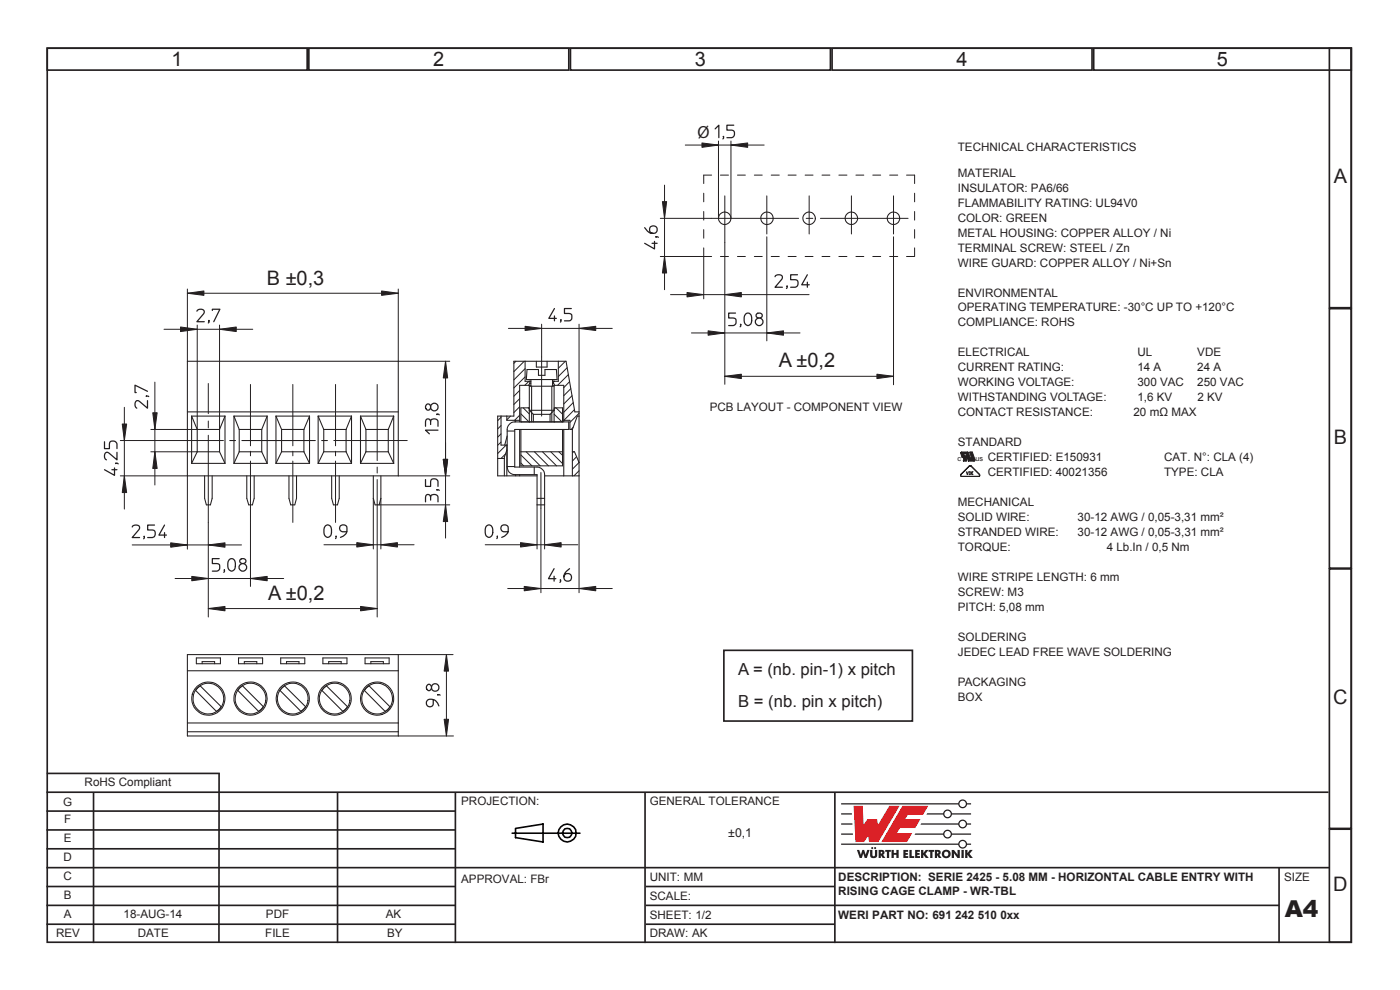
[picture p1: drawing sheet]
<svg xmlns="http://www.w3.org/2000/svg" width="297mm" height="210mm" viewBox="0 0 297 210" stroke-linecap="round" stroke-linejoin="round" font-family="sans-serif">
<g fill="none" stroke="#231f20" stroke-width=".35">
<path d="M10 10.2h276.7v189.7h-276.7zM10 10.2h55.2v4.7h-55.2zM65.5 10.2h55.2v4.7h-55.2zM121 10.2h55.2v4.7h-55.2zM176.5 10.2h55.2v4.7h-55.2zM232 10.2h54.7v4.7h-54.7zM282 10.2h4.7v55.1h-4.7zM282 65.5h4.7v55h-4.7zM282 120.7h4.7v55h-4.7zM9.8 168h272M9.8 172h86.7M9.8 176h86.7"/>
<path d="M9.9 164.1h36.7M19.8 168v32M46.5 164l-.1 36M71.6 168v32M96.6 168v32M136.8 168v32M177.1 168v32M282 175.9h4.7v24h-4.7zM9.8 192h86.7M9.8 196h86.7M9.8 180h86.7M9.8 184h272.2"/>
<path d="M9.8 188h86.7M137 192h134.3M137 196h40.1M137 188h40.1M271.3 184v16"/>
</g>
<g fill="none" stroke="#000" stroke-width=".34">
<path d="M108.6 176.7h14.4M109.4 175.7l5.8-.9v3.8l-5.8-.9z"/>
<circle cx="120.3" cy="176.7" r="1.88"/>
<circle cx="120.3" cy="176.7" r="1.02"/>
</g>
<g fill="#ee1d23">
<path d="M181.1 170.9h1.9l.2 4 .9-1.2h2l.2 1.3 2.4-4.1h2.1l-4.5 7.7h-1.9l-.2-1.3-.9 1.3h-1.8z"/>
<path d="M191.4 170.9h5.5l-1.1 1.9h-3.2l-.6 .9h3.3l-1.1 1.9h-3.3l-.6 1.1h3.2l-1.1 1.9h-5.4z"/>
</g>
<g fill="#231f20">
<path d="M181.8 180.3h.5l.3 1 .3-1h.4l.3 1 .4-1h.5l-.6 1.7h-.5l-.3-1-.3 1h-.4z"/>
<path d="M184.6 180.3h.5v1.2l.2 .1 .3-.1v-1.2h.5v1.1a.76 .76 0 0 1-.8 .6 .76 .76 0 0 1-.7-.6z"/>
<path d="M187.8 180.3h1.2v.4h-.4v1.3h-.5l.1-1.3h-.4z"/>
<path d="M189.1 180.3h.5v.6h.6v-.6h.5l-.1 1.7h-.4v-.7h-.6v.7h-.5z"/>
<path d="M191.6 180.3h1.1v.4h-.6v.2h.5v.4h-.5v.3h.6v.4h-1.1z"/>
<path d="M192.9 180.3h.5v1.3h.5v.4h-1z"/>
<path d="M194.1 180.3h1v.4h-.5v.2h.5v.4h-.5v.3h.6v.4h-1.1z"/>
<path d="M195.4 180.3h.5v.7l.5-.7h.6l-.7 .8 .7 .9h-.6l-.5-.7v.7h-.5z"/>
<path d="M197 180.3h1.2v.4h-.4v1.3h-.5v-1.3h-.3z"/>
<path d="M201.9 180.3h.5l.8 1-.1-1h.5v1.7h-.5l-.7-1.1v1.1h-.5z"/>
<path d="M204 180.3h.5v1.7h-.5z"/>
<path d="M204.7 180.3h.5v.7l.5-.7h.6l-.6 .8 .7 .9h-.6l-.6-.7v.7h-.5z"/>
<circle cx="185" cy="179.9" r=".22"/>
<circle cx="185.7" cy="179.9" r=".22"/>
</g>
<g fill="#231f20">
<path d="M186.9 180.7v.3h.2v-.2zM186.4 180.3h.5a.55 .55 0 0 1 .7 .3 .55 .55 0 0 1-.3 .7l.5 .7h-.5l-.4-.6v.6h-.5z" fill-rule="evenodd"/>
<path d="M198.8 180.7v.3h.2l.1-.2zM198.3 180.3h.6a.55 .55 0 0 1 .6 .3 .55 .55 0 0 1-.2 .7l.4 .7h-.5l-.4-.6v.6h-.5z" fill-rule="evenodd"/>
<path d="M200.3 181.2a.5 .5 0 0 0 1 0 .5 .5 0 0 0-1 0zM199.8 181.1a.95 .95 0 0 1 1.9 0 .95 .95 0 0 1-1.9 0z" fill-rule="evenodd"/>
</g>
<path d="M178.4 176.9h2.6M178.4 174.8h2.4M178.4 172.6h2.3" fill="none" stroke="#231f20" stroke-width=".27"/>
<g fill="#231f20">
<path d="M178.4 170.4h24.9a.94 .94 0 0 1 .9-.8 .94 .94 0 0 1 1 .8h.8v.2h-.8a.94 .94 0 0 1-1 .9 .94 .94 0 0 1-.9-.9h-24.9zM203.5 170.5a.7 .7 0 0 1 1.4 0 .7 .7 0 0 1-1.4 0z" fill-rule="evenodd"/>
<path d="M196.7 172.5h3.4a.94 .94 0 0 1 .9-.8 .94 .94 0 0 1 1 .8h4v.3h-4a.94 .94 0 0 1-1 .8 .94 .94 0 0 1-.9-.8h-3.6zM200.3 172.6a.7 .7 0 0 1 1.4 0 .7 .7 0 0 1-1.4 0z" fill-rule="evenodd"/>
<path d="M195.4 174.7h7.9a.94 .94 0 0 1 .9-.9 .94 .94 0 0 1 1 .9h.8v.2h-.8a.94 .94 0 0 1-1 .8 .94 .94 0 0 1-.9-.8h-8zM203.5 174.8a.7 .7 0 0 1 1.4 0 .7 .7 0 0 1-1.4 0z" fill-rule="evenodd"/>
<path d="M194.2 176.8h5.9a.94 .94 0 0 1 .9-.8 .94 .94 0 0 1 1 .8h4v.3h-4a.94 .94 0 0 1-1 .8 .94 .94 0 0 1-.9-.8h-6.1zM200.3 176.9a.7 .7 0 0 1 1.4 0 .7 .7 0 0 1-1.4 0z" fill-rule="evenodd"/>
<path d="M178.4 178.9h24.9a.94 .94 0 0 1 .9-.8 .94 .94 0 0 1 1 .8h.8v.3h-.8a.94 .94 0 0 1-1 .8 .94 .94 0 0 1-.9-.8h-24.9zM203.5 179.1a.7 .7 0 0 1 1.4 0 .7 .7 0 0 1-1.4 0z" fill-rule="evenodd"/>
</g>
<path d="M153.6 137.9h40v15h-40z" fill="none" stroke="#231f20" stroke-width=".35"/>
<path d="M203.8 96.1l.3 .9M204.4 96.3l.1 .4M205.1 96.3l.1 .3M205.4 96l.4 1.1M205.7 96l.4 1.1M206.3 95.9l.5 1.6" fill="none" stroke="#231f20" stroke-width=".21"/>
<path d="M203.9 95.9l-.1 .2 .2 .9 .5 .1-.1 .7h.6l.2-.6 .2 .6 1.4-.1 .1-.2-.6-1.6h-.6l.4 1.2-.3 .1-.4-1.3zM204.5 96.3h.6v.4l-.6-.1z" fill="#231f20"/>
<path d="M203.8 95.9h3.1v1.9h-3.1zM204.1 97l.4 .1-.1 .7h.6l.2-.7 .3 .7h1.1l.2-.3M205 96.3h-.6M205 96.3h.1M205.2 96.6l-.7 .1M205.4 96l-1.4-.1-.2 .2M205.8 97.1h.3M206.3 95.9l-.6 .1M203.8 100.6a.29 .29 0 0 0 0 .3 .29 .29 0 0 0 .2 .2M203.9 100.7l-.1 .2 .2 .1M207.8 100.7v.2l-.2 .1M207.8 100.6l.1 .3-.3 .2" fill="none" stroke="#231f20" stroke-width=".21"/>
<path d="M203.8 100.6v.3l.2 .2h3.7l.2-.4-2.1-2zM203.9 100.7l1.9-1.9 2 2-.2 .2h-3.6l-.2-.1z" fill="#231f20"/>
<path d="M203.7 98.7h4.2v2.4h-4.2zM203.8 100.6l1.9-1.9 .3 .1 1.8 1.8M203.9 100.7l1.9-1.9 2 1.9M204 101h3.6M204 101.1h3.6M205 100.1l.2 .6 .2-.6M205.6 100.1l.3 .1-.1 .5h-.2zM206.1 100.3h.3M206.4 100.1h-.3v.6h.3M84.5 138.9h11.6M94.7 138.9v17.2M84.5 156.1h11.7" fill="none" stroke="#231f20" stroke-width=".21"/>
<g fill="none" stroke="#231f20" stroke-width=".22">
<path d="M39.8 138.9h44.7v17.2h-44.7zM41.7 139.6h5.1v1.2h-5.1zM50.6 139.6h5.1v1.2h-5.1zM64.7 139.6h-5.2v1.2h5.2v-1.2M68.5 139.6v1.2h5.1v-1.2M68.5 139.6h5.1M77.4 139.6h5.2M77.4 139.6v1.2h5.2v-1.2M39.8 155.2h44.7M39.8 153.4h44.7M39.8 142.3h44.7M42 145.9l.5-.4 4.4 4.4-.4 .6-.6 .4-4.4-4.4z"/>
<path d="M45.5 140.8v-.5h-2.6v.5M50.9 145.9l.5-.4 4.5 4.4-.5 .6-.5 .4-4.4-4.4zM51.8 140.8v-.5h2.7v.5M59.8 145.9l.6-.4 4.4 4.4-.4 .6-.6 .4-4.4-4.4zM63.4 140.8v-.5h-2.6v.5M68.7 145.9l.6-.4 4.4 4.4-.4 .6-.6 .4-4.4-4.4zM69.7 140.8v-.5h2.7v.5M78.7 140.8v-.5h2.6v.5M81.7 150.9l-4.4-4.4 1-1 4.4 4.4-1 1"/>
<circle cx="44.2" cy="148.2" r="3.5"/>
<circle cx="44.2" cy="148.2" r="3.3"/>
<circle cx="53.1" cy="148.2" r="3.5"/>
<circle cx="53.1" cy="148.2" r="3.3"/>
<circle cx="62.1" cy="148.2" r="3.3"/>
<circle cx="62.1" cy="148.2" r="3.5"/>
<circle cx="71" cy="148.2" r="3.3"/>
<circle cx="71" cy="148.2" r="3.5"/>
<circle cx="80" cy="148.2" r="3.3"/>
<circle cx="80" cy="148.2" r="3.5"/>
</g>
<path d="M94.2 152.6h1l-.5 3.5z" fill="#231f20"/>
<path d="M94.2 152.6h1l-.5 3.5z" fill="none" stroke="#231f20" stroke-width=".21"/>
<path d="M94.7 138.9l.5 3.5h-1z" fill="#231f20"/>
<path d="M44.2 129.1h35.8M94.7 138.9l.5 3.5h-1z" fill="none" stroke="#231f20" stroke-width=".21"/>
<path d="M90.7 145.3a.61 .61 0 0 1 .8 .2 .61 .61 0 0 1-.2 .8 .61 .61 0 0 1-.8-.2 .61 .61 0 0 1 .2-.8zM91.5 145.7a.8 .8 0 0 1 1.3-.5 .8 .8 0 0 1 0 1.3 .8 .8 0 0 1-1.3-.5M91.9 148.4v.9a.79 .79 0 0 1-1.4 .3 .79 .79 0 0 1 .6-1.3h.5a1.64 1.64 0 0 1 1.5 1.4M92.9 147.4l.5 .1" fill="none" stroke="#231f20" stroke-width=".26"/>
<path d="M44.2 129.1l3.5-.5v1z" fill="#231f20"/>
<path d="M44.2 129.1l3.5-.5v1z" fill="none" stroke="#231f20" stroke-width=".21"/>
<path d="M76.5 128.6l3.5 .5-3.5 .5z" fill="#231f20"/>
<g fill="none" stroke="#231f20" stroke-width=".21">
<path d="M151 37.1h-1.7v1.8M152.8 37.1h1.7M156.4 37.1h1.7M160 37.1h1.7M163.6 37.1h1.7M167.2 37.1h1.7M170.8 37.1h1.7M174.4 37.1h1.7M178 37.1h1.7M181.6 37.1h1.7M185.2 37.1h1.6M188.7 37.1h1.7"/>
<path d="M192.3 37.1h1.7v1.8M149.3 54.4h1.7M149.3 41v1.8M149.3 44.9v1.8M149.3 48.7v1.8M149.3 52.6v1.8M150.9 46.3h18.5M152.8 54.4h1.7M153.8 41.5v9.9M156.4 54.4h1.7M160 54.4h1.7M162.7 41.5v8.1"/>
<path d="M163.6 54.4h1.7M167.2 54.4h1.7M170.8 54.4h1.7M171 46.3h1.4M171.7 41.5v8.1M174 46.3h18.6M174.4 54.4h1.7M178 54.4h1.7M180.6 41.5v8.1M181.6 54.4h1.7M185.2 54.4h1.6M188.7 54.4h1.7"/>
<path d="M189.6 41.5v8.1M194 52.6v1.8h-1.7M194 41v1.8M194 44.9v1.8M194 48.7v1.8M39.8 62.2h44.7M39.8 61.3v15.3M84.5 61.3v15.3M109.5 76.6l-.5 .5M111.2 76.6l-2.2 2.2M111.4 78.2l-2.4 2.4M111.4 80l-2.4 2.3"/>
<path d="M114.9 75.7v12.6M119.9 76.6l-1.5 1.5M120.3 78l-1.9 1.9M120.6 79.5l-2.3 2.2M31.8 93.4h15.6M44.2 81.3v6.4M44.2 89.3v1.5M44.2 92.3v18.5M53.1 81.6v13M53.1 95.7v1M53.1 97.8v13M62.1 81.6v13"/>
<path d="M62.1 95.7v1M62.1 97.8v13M70.8 93.4h15.6M71.2 81.6v13M71.2 95.7v1M71.2 97.8v13M80 81.6v16.1M80 99.1v1.2M106.3 92l-.7 .7M106.3 90.3l-.7 .7M106.3 88.5l-.7 .7M106.3 93.8l-.7 .7"/>
<path d="M107.2 96.3l-.9 .9M107.4 94.4l-1.8 1.8M108.3 88.3l-.8 .7M110.2 86.3l-1.2 1.2M110.2 84.6l-1.2 1.2M110.2 82.8l-1.2 1.3M110.2 88.1l-1 1.1M110.5 98.2l.6 .6M110.5 96.5l2.4 2.3M110.5 87.8l1.7 1.7M111 86.5l1.3 1.3M111.6 95.8l3 3"/>
<path d="M113.4 95.8l3 3M115.1 95.8l3 3M116.8 95.8l2.5 2.5M117.5 87.9l1.7 1.6M118 86.5l1.3 1.4M118.6 95.8l.7 .8M120.8 81l-1.2 1.2M121.1 82.4l-1.5 1.5M121.4 83.9l-1.8 1.8M121.6 90.7l-.4 .4M121.6 85.4l-2 2M121.6 95.8l-.2 .3"/>
<path d="M121.9 86.9l-2.3 2.3M122.3 96.9l-.9 .9M122.8 99.9l-1 1M122.8 98.1l-1.4 1.4M122.8 87.7l-1.9 1.9M80 101.7v29.2M76.5 128.6l3.5 .5-3.5 .5z"/>
</g>
<g fill="none" stroke="#231f20" stroke-width=".22">
<path d="M39.8 76.6h44.7v24.3h-44.7zM111.4 76.6v4.3h1.2M111.8 78.4h2.4v1.2h1.4v-1.2h2.4l.2 2.1h-6.5zM113.8 76.6v1.3h2.3v-1.3M118.4 76.6v4.3h-1.2M39.8 87.4h44.7M40.6 98.3h7.1M40.6 88.3l1.2 2.8M40.6 88.3h7.1M40.6 88.3v10M41.8 91.1h4.8M41.8 95.8h4.8"/>
<path d="M41.8 95.8l-1.2 2.5M41.8 91.1v4.7M46.6 95.8l1.1 2.5M46.6 91.1v4.7M47.7 88.3v10M47.7 88.3l-1.1 2.8M48.7 93.4h1.3M49.6 88.3h7.1M49.6 98.3h7.1M49.6 88.3v10M49.6 88.3l1.2 2.8M50.8 95.8h4.7"/>
<path d="M50.8 95.8l-1.2 2.5M50.8 91.1v4.7M50.8 91.1h4.7M51.3 93.4h15.6M55.5 95.8l1.2 2.5M55.5 91.1v4.7M56.7 88.3v10M56.7 88.3l-1.2 2.8M58.5 88.3l1.2 2.8M58.5 88.3h7.2M58.5 88.3v10M58.5 98.3h7.2"/>
<path d="M59.7 91.1h4.8M59.7 95.8h4.8M59.7 91.1v4.7M59.7 95.8l-1.2 2.5M64.5 91.1v4.7M64.5 95.8l1.2 2.5M65.7 88.3l-1.2 2.8M65.7 88.3v10M67.5 98.3h7.1M67.5 88.3v10M67.5 88.3h7.1M67.5 88.3l1.2 2.8"/>
<path d="M68.2 93.4h1.3M68.7 95.8l-1.2 2.5M68.7 91.1h4.7M68.7 91.1v4.7M68.7 95.8h4.7M73.4 91.1v4.7M73.4 95.8l1.2 2.5M74.6 88.3l-1.2 2.8M74.6 88.3v10M76.5 88.3l1.1 2.8M76.5 98.3h7M76.5 88.3v10"/>
<path d="M76.5 88.3h7M77.6 95.8h4.8M77.6 95.8l-1.1 2.5M77.6 91.1v4.7M77.6 91.1h4.8M82.4 95.8l1.1 2.5M82.4 91.1v4.7M83.5 88.3v10M83.5 88.3l-1.1 2.8M105.6 97.2h1.4M106.3 88.3v6.1h1.3M107.5 95.5l-.5 1.5v3.9"/>
<path d="M107.5 88.3v.9h2.7M107.5 94.4v6.5M107.6 99h1.6M107.6 92.5l-.5 1.9M107.6 91.4h1.6M108.2 89.9l.3-.3 .7-.1h11.4v1.6h-11.4v8h4.9a1.67 1.67 0 0 1 1.4 1.6v6.4h-1.6v-6.4h-4.9a1.6 1.6 0 0 1-1.4-1.6v-8.2zM109.4 89.2v.3M110.2 91.1v8M110.5 95.8h8.8M110.5 91.1v7.7h8.8v-7.7M112.1 86.5l.2 .2M112.2 81.7h.1"/>
<path d="M112.2 80.9l-.9 .8M112.3 86.5h-1.8v3M112.4 80.9v.4M112.4 81.3h.2M112.4 81.3l-.2 .4M112.6 80.5v1.4M112.6 81.7h-2.4v7.8M112.8 81.9v7.6M113.1 87.9h3.6M113.1 87.9v1.6M113.1 87.9l-.8-.9h5.2l-.8 .9M113.3 99.1v1.6"/>
<path d="M116.7 87.9v1.6M117.1 81.9v7.6M117.2 81.3h.2M117.2 80.5v1.4M117.2 81.7h2.4v7.8M117.4 81.3l.3 .4M117.4 80.9h.1M117.4 80.9v.4M117.5 86.5h1.8v3M117.5 89.5v-7.6h-5.2v7.6M117.7 81.7h.1M117.8 86.5l-.3 .2"/>
<path d="M119.6 89.2h1.3v1.9h.5M119.6 91.1v9.8M121.4 95.8h.5l.9 2.3M121.4 91.1v9.8M122.8 88.3h-.3l-1.1 2.8M43.4 100.9v4.8l.4 1.4h.8l.4-1.4v-4.8M53.9 100.9v4.8l-.4 1.4h-.7l-.4-1.4v-4.8M61.3 100.9v4.8l.4 1.4h.8l.4-1.4v-4.8M70.4 100.9v4.8l.3 1.4h.9l.4-1.4v-4.8M79.2 100.9v4.8l.4 1.4h.8l.4-1.4v-4.8M109.4 100.7v.2M110.2 100.7v.2"/>
<path d="M113.9 100.9h-8.3v-12.6h3.4v-11.7h11.1l1.8 10.8h.9v13.5h-7.3M113.9 105.7h1.6M114.8 100.2v7.6"/>
<circle cx="153.7" cy="46.3" r="1.32"/>
<circle cx="162.7" cy="46.3" r="1.32"/>
<circle cx="171.6" cy="46.3" r="1.32"/>
<circle cx="180.6" cy="46.3" r="1.32"/>
<circle cx="189.5" cy="46.3" r="1.32"/>
</g>
<path d="M39.8 62.2l3.5-.5v1z" fill="#231f20"/>
<path d="M39.8 62.2l3.5-.5v1z" fill="none" stroke="#231f20" stroke-width=".21"/>
<path d="M80.9 61.7l3.6 .5-3.6 .5z" fill="#231f20"/>
<path d="M80.9 61.7l3.6 .5-3.6 .5zM28 115.6h23.2M39.8 100.9v15.6" fill="none" stroke="#231f20" stroke-width=".21"/>
<path d="M36.2 115.1l3.6 .5-3.6 .5z" fill="#231f20"/>
<path d="M36.2 115.1l3.6 .5-3.6 .5z" fill="none" stroke="#231f20" stroke-width=".21"/>
<path d="M44.2 115.6l3.5-.5v1z" fill="#231f20"/>
<path d="M44.2 115.6l3.5-.5v1zM44.2 110.8v20.1M53.1 110.8v13.6M37.1 122.7h23.1" fill="none" stroke="#231f20" stroke-width=".21"/>
<path d="M28 111.8a.93 .93 0 0 1 1.6 0l-.1 .5-1.5 1.7h1.6M30.6 113.8l-.1 .5M32.8 111.4h-1.5v1h1a.83 .83 0 0 1 .6 .8 .83 .83 0 0 1-.6 .8h-1M34.9 111.4l-1.2 2.1h1.6M34.9 113v1" fill="none" stroke="#231f20" stroke-width=".26"/>
<path d="M40.7 122.3l3.5 .4-3.5 .5z" fill="#231f20"/>
<path d="M40.7 122.3l3.5 .4-3.5 .5z" fill="none" stroke="#231f20" stroke-width=".21"/>
<path d="M53.1 122.7l3.6-.4v.9z" fill="#231f20"/>
<path d="M153.7 79.8h35.9M53.1 122.7l3.6-.4v.9z" fill="none" stroke="#231f20" stroke-width=".21"/>
<path d="M46.5 118.5h-1.5v1l1.4 .1a.92 .92 0 0 1-.4 1.5h-1M48.7 118.7a.78 .78 0 0 1 .9-.1 .78 .78 0 0 1 .3 .9 1.41 1.41 0 0 1-.5 1.6h-.3a1.5 1.5 0 0 1-.4-2.4zM51 118.7a.64 .64 0 0 1 .8-.2 .64 .64 0 0 1 .3 .9 .64 .64 0 0 1-.9 .1 .64 .64 0 0 1-.2-.8zM51.4 119.5a.82 .82 0 0 0-.6 1.3 .82 .82 0 0 0 1.4 0 .82 .82 0 0 0-.6-1.3M47.6 120.9l-.1 .5" fill="none" stroke="#231f20" stroke-width=".26"/>
<path d="M153.7 79.8l3.6-.4v.9z" fill="#231f20"/>
<path d="M153.7 79.8l3.6-.4v.9z" fill="none" stroke="#231f20" stroke-width=".21"/>
<path d="M186 79.4l3.6 .4-3.6 .5z" fill="#231f20"/>
<path d="M162.7 50.2v22.1M189.6 50.2v31.4M146.7 70.6h23M186 79.4l3.6 .4-3.6 .5z" fill="none" stroke="#231f20" stroke-width=".21"/>
<path d="M150.2 70.2l3.5 .4-3.5 .5z" fill="#231f20"/>
<path d="M150.2 70.2l3.5 .4-3.5 .5z" fill="none" stroke="#231f20" stroke-width=".21"/>
<path d="M162.7 70.6l3.5-.4v.9z" fill="#231f20"/>
<path d="M162.7 70.6l3.5-.4v.9zM68.7 115.6h19.1M79.2 105.7v10.8M80.8 105.7v10.7" fill="none" stroke="#231f20" stroke-width=".21"/>
<path d="M156 66.4h-1.4v1.1h1.3a.92 .92 0 0 1-.3 1.6h-1M157.2 68.8l-.2 .5M158.2 66.6a.78 .78 0 0 1 .9-.1 .78 .78 0 0 1 .4 .9 1.41 1.41 0 0 1-.6 1.6l-.3 .1a1.5 1.5 0 0 1-.4-2.5zM160.5 66.6a.64 .64 0 0 1 .9-.2 .64 .64 0 0 1 .2 .9 .64 .64 0 0 1-.8 .1 .64 .64 0 0 1-.3-.8zM160.9 67.5a.82 .82 0 0 0-.5 1.2 .82 .82 0 0 0 1.3 0 .82 .82 0 0 0-.5-1.2" fill="none" stroke="#231f20" stroke-width=".26"/>
<path d="M75.7 115.1l3.5 .5-3.5 .4z" fill="#231f20"/>
<path d="M75.7 115.1l3.5 .5-3.5 .4z" fill="none" stroke="#231f20" stroke-width=".21"/>
<path d="M80.8 115.6l3.5-.5v.9z" fill="#231f20"/>
<path d="M34.8 69.8h18.8M41.8 69v22.1M46.6 69v22.1M80.8 115.6l3.5-.5v.9z" fill="none" stroke="#231f20" stroke-width=".21"/>
<path d="M69.1 111.5a.8 .8 0 0 1 .9 0 .8 .8 0 0 1 .3 .8 1.41 1.41 0 0 1-.5 1.6l-.3 .1a1.5 1.5 0 0 1-.4-2.5zM71.3 113.8l-.1 .4M73.6 112.8h-1a.78 .78 0 0 1-.6-.9 .78 .78 0 0 1 .9-.6 .78 .78 0 0 1 .7 .7v.5a1.51 1.51 0 0 1-1.4 1.5" fill="none" stroke="#231f20" stroke-width=".26"/>
<path d="M38.3 69.4l3.5 .4-3.5 .5z" fill="#231f20"/>
<path d="M38.3 69.4l3.5 .4-3.5 .5z" fill="none" stroke="#231f20" stroke-width=".21"/>
<path d="M46.6 69.8l3.5-.4v.9z" fill="#231f20"/>
<path d="M46.6 69.8l3.5-.4v.9zM32 95.8h9.8M32 91.1h9.8M32.9 81.1v21.8" fill="none" stroke="#231f20" stroke-width=".21"/>
<path d="M41.8 66a.84 .84 0 0 1 .8-.4 .84 .84 0 0 1 .7 .7l-1.5 1.9h1.5M44.3 68.1v.3l-.1 .1M45 65.9v-.3h1.6l-1.3 2.6" fill="none" stroke="#231f20" stroke-width=".26"/>
<path d="M32.9 95.8l.4 3.6h-.9z" fill="#231f20"/>
<path d="M32.9 95.8l.4 3.6h-.9z" fill="none" stroke="#231f20" stroke-width=".21"/>
<path d="M32.4 87.6h.9l-.4 3.5z" fill="#231f20"/>
<path d="M107.9 69.7h22M114.9 68.8v6.9M122.8 68.8v18.6M32.4 87.6h.9l-.4 3.5z" fill="none" stroke="#231f20" stroke-width=".21"/>
<path d="M31.1 84l.5 .1M31.3 83l-2.7-1.3v1.6h.3M31.3 85v1.6l-2-1.6a.88 .88 0 0 0-.7 .7 .88 .88 0 0 0 .4 .9" fill="none" stroke="#231f20" stroke-width=".26"/>
<path d="M111.4 69.2l3.5 .5-3.5 .4z" fill="#231f20"/>
<path d="M111.4 69.2l3.5 .5-3.5 .4z" fill="none" stroke="#231f20" stroke-width=".21"/>
<path d="M122.8 69.7l3.6-.5v.9z" fill="#231f20"/>
<path d="M122.8 69.7l3.6-.5v.9zM102.9 115.6h19.7M113.9 107.1v9.3M115.5 107.1v9.3" fill="none" stroke="#231f20" stroke-width=".21"/>
<path d="M117.6 65.4l-1.2 2.1h1.6M117.6 67v1.1M119 67.9l-.1 .4M121.2 65.4h-1.5v1.1l1.4 .1a.88 .88 0 0 1-.4 1.5h-1" fill="none" stroke="#231f20" stroke-width=".26"/>
<path d="M110.4 115.1l3.5 .5-3.5 .4z" fill="#231f20"/>
<path d="M110.4 115.1l3.5 .5-3.5 .4z" fill="none" stroke="#231f20" stroke-width=".21"/>
<path d="M115.5 115.6l3.5-.5v.9z" fill="#231f20"/>
<path d="M114.8 107.8v17.9M115.5 115.6l3.5-.5v.9zM122.8 100.9v24.8M107.7 124.8h22.2" fill="none" stroke="#231f20" stroke-width=".21"/>
<path d="M103.3 111.5a.8 .8 0 0 1 .9 0 .8 .8 0 0 1 .3 .8 1.19 1.19 0 0 1-.8 1.7l-.2-.1a1.78 1.78 0 0 1-.2-2.4zM105.5 113.8l-.1 .4M107.8 112.8h-1a.78 .78 0 0 1-.5-.9 .78 .78 0 0 1 .8-.6 .78 .78 0 0 1 .7 .7 1.63 1.63 0 0 1-1.4 2" fill="none" stroke="#231f20" stroke-width=".26"/>
<path d="M111.2 124.4l3.6 .4-3.6 .5z" fill="#231f20"/>
<path d="M111.2 124.4l3.6 .4-3.6 .5z" fill="none" stroke="#231f20" stroke-width=".21"/>
<path d="M122.8 124.8l3.6-.4v.9z" fill="#231f20"/>
<path d="M25.5 93.4h6.3M26.4 86.4v21.6M25.5 100.9h14.3M122.8 124.8l3.6-.4v.9z" fill="none" stroke="#231f20" stroke-width=".21"/>
<path d="M117.5 120.6l-1.1 2.2h1.5M117.5 122.2v1.1M118.9 123.1l-.1 .4M120.8 120.6a1.73 1.73 0 0 0-.9 2.5 .82 .82 0 0 0 1.2-.1 .82 .82 0 0 0-.3-1.2 .82 .82 0 0 0-1.2 .5" fill="none" stroke="#231f20" stroke-width=".26"/>
<path d="M26.4 100.9l.5 3.6h-1z" fill="#231f20"/>
<path d="M26.4 100.9l.5 3.6h-1z" fill="none" stroke="#231f20" stroke-width=".21"/>
<path d="M25.9 89.9h1l-.5 3.5z" fill="#231f20"/>
<path d="M145.4 30.8h16.7M152.4 29.9v16.4M155.1 29.9v16.4M25.9 89.9h1l-.5 3.5z" fill="none" stroke="#231f20" stroke-width=".21"/>
<path d="M22.2 93.7v1.5h1v-1a.83 .83 0 0 1 .8-.7 .83 .83 0 0 1 .8 .7v1M23.7 99.6h1.1M24.3 99.3v1.5l-2.1-1.2M24.6 98.3l.5 .1M24.8 95.9v1.6l-2-1.6a.86 .86 0 0 0-.7 .8 .86 .86 0 0 0 .5 .8" fill="none" stroke="#231f20" stroke-width=".26"/>
<path d="M148.9 30.3l3.5 .5-3.5 .5z" fill="#231f20"/>
<path d="M148.9 30.3l3.5 .5-3.5 .5z" fill="none" stroke="#231f20" stroke-width=".21"/>
<path d="M155.1 30.8l3.5-.5v1z" fill="#231f20"/>
<path d="M155.1 30.8l3.5-.5v1zM149.3 54.4v9M153.8 51.4v30.1M142.2 62.5h29.4" fill="none" stroke="#231f20" stroke-width=".21"/>
<path d="M151.7 27.3l.8-.7v2.6M153.5 29l-.1 .5M155.7 26.6h-1.5v1h1a.83 .83 0 0 1 .6 .8 .83 .83 0 0 1-.6 .8h-1" fill="none" stroke="#231f20" stroke-width=".26"/>
<path d="M145.7 62.1l3.6 .4-3.6 .5z" fill="#231f20"/>
<path d="M145.7 62.1l3.6 .4-3.6 .5z" fill="none" stroke="#231f20" stroke-width=".21"/>
<path d="M153.8 62.5l3.5-.4v.9z" fill="#231f20"/>
<path d="M141 39.3v22.2M140.1 46.3h10.8M140.1 54.4h9.2M153.8 62.5l3.5-.4v.9z" fill="none" stroke="#231f20" stroke-width=".21"/>
<path d="M164.4 58.7a.83 .83 0 0 1 .9-.4 .83 .83 0 0 1 .7 .7l-1.6 1.9h1.6M169.2 58.3h-1.5v1h1a.83 .83 0 0 1 .6 .8 .83 .83 0 0 1-.6 .8h-1M171.3 58.3l-1.2 2.1h1.6M171.3 59.9v1M167 60.7l-.2 .5" fill="none" stroke="#231f20" stroke-width=".26"/>
<path d="M141 54.4l.4 3.5h-.9z" fill="#231f20"/>
<path d="M141 54.4l.4 3.5h-.9z" fill="none" stroke="#231f20" stroke-width=".21"/>
<path d="M140.5 42.8h.9l-.4 3.5z" fill="#231f20"/>
<path d="M140.5 42.8h.9l-.4 3.5zM84.5 76.6h10.9M94.5 76.6v24.3M84.5 100.9h10.9" fill="none" stroke="#231f20" stroke-width=".21"/>
<path d="M136.8 48.3a1.69 1.69 0 0 0 2.4 1 .8 .8 0 0 0-.1-1.2 .8 .8 0 0 0-1.2 .3 .8 .8 0 0 0 .6 1.1M138.3 51.6h1.1M138.8 51.2v1.6l-2-1.2M139.2 50.2l.5 .1" fill="none" stroke="#231f20" stroke-width=".26"/>
<path d="M94 97.4h1l-.5 3.5z" fill="#231f20"/>
<path d="M94 97.4h1l-.5 3.5z" fill="none" stroke="#231f20" stroke-width=".21"/>
<path d="M94.5 76.6l.5 3.6h-1z" fill="#231f20"/>
<path d="M94.5 76.6l.5 3.6h-1zM94.5 93.9v20.2M80.4 107.1h15" fill="none" stroke="#231f20" stroke-width=".21"/>
<path d="M90.3 90.4v-1.3a.54 .54 0 0 1 .6-.2 .54 .54 0 0 1 .5 .5 .82 .82 0 0 1 .8-.6 .82 .82 0 0 1 .7 .7v.9M90.5 85.8a.6 .6 0 0 1 .9 .5 .6 .6 0 0 1-.9 .6l-.2-.4zM91.4 86.2a.8 .8 0 0 1 1.2-.5 .8 .8 0 0 1 0 1.3 .8 .8 0 0 1-1.2-.5M91.4 89.4v.7M92.7 87.9h.4l.1 .1M92.9 91.2h-2.6l.8 .8" fill="none" stroke="#231f20" stroke-width=".26"/>
<path d="M94.5 107.1l.5 3.5h-1z" fill="#231f20"/>
<path d="M94.5 107.1l.5 3.5h-1z" fill="none" stroke="#231f20" stroke-width=".21"/>
<path d="M94 97.4h1l-.5 3.5z" fill="#231f20"/>
<path d="M94 97.4h1l-.5 3.5z" fill="none" stroke="#231f20" stroke-width=".21"/>
<path d="M90.3 106.5v-1.3a.54 .54 0 0 1 .6-.3 .54 .54 0 0 1 .5 .5 .82 .82 0 0 1 .8-.5 .82 .82 0 0 1 .7 .6v1M90.3 101.7v1.5h1.1v-1a.81 .81 0 0 1 .7-.6 .81 .81 0 0 1 .8 .6v1M91.4 105.4v.7M92.7 103.9h.4l.1 .1" fill="none" stroke="#231f20" stroke-width=".26"/>
<text font-size="4.9" fill="#231f20" x="272.6" y="194.5">A4</text>
<g font-size="4.2" fill="#231f20">
<text x="36.4" y="14">1</text>
<text x="91.9" y="14">2</text>
<text x="147.4" y="14">3</text>
<text x="202.9" y="14">4</text>
<text x="258.2" y="14">5</text>
<text x="282.9" y="38.8">A</text>
<text x="56.6" y="60.5">B ±0,3</text>
<text x="165.2" y="77.8">A ±0,2</text>
<text x="282.9" y="94.1">B</text>
<text x="56.9" y="127.2">A ±0,2</text>
<text x="282.8" y="149.3">C</text>
<text x="282.8" y="189">D</text>
</g>
<text font-size="3.7" fill="#231f20" x="148" y="29.2">Ø</text>
<g font-size="3.5" fill="#231f20">
<text x="156.6" y="143.1">A = (nb. pin-1) x pitch</text>
<text x="156.6" y="150">B = (nb. pin x pitch)</text>
</g>
<text font-size="2.6" fill="#231f20" x="154.5" y="177.5">±0,1</text>
<g font-size="2.5" fill="#231f20">
<text x="203.2" y="32.1">TECHNICAL CHARACTERISTICS</text>
<text x="203.2" y="37.6">MATERIAL</text>
<text x="203.2" y="40.8">INSULATOR: PA6/66</text>
<text x="203.2" y="43.9">FLAMMABILITY RATING: UL94V0</text>
<text x="203.2" y="47.1">COLOR: GREEN</text>
<text x="203.2" y="50.3">METAL HOUSING: COPPER ALLOY / Ni</text>
<text x="203.2" y="53.4">TERMINAL SCREW: STEEL / Zn</text>
<text x="203.2" y="56.6">WIRE GUARD: COPPER ALLOY / Ni+Sn</text>
<text x="203.2" y="62.9">ENVIRONMENTAL</text>
<text x="203.2" y="66.1">OPERATING TEMPERATURE: -30°C UP TO +120°C</text>
<text x="203.2" y="69.2">COMPLIANCE: ROHS</text>
<text x="203.2" y="75.5">ELECTRICAL</text>
<text x="241.3" y="75.5">UL</text>
<text x="254" y="75.5">VDE</text>
<text x="203.2" y="78.7">CURRENT RATING:</text>
<text x="203.2" y="81.9">WORKING VOLTAGE:</text>
<text x="241.3" y="78.7">14 A</text>
<text x="241.3" y="81.9">300 VAC</text>
<text x="254" y="81.9">250 VAC</text>
<text x="254" y="78.7">24 A</text>
<text x="150.6" y="87.1">PCB LAYOUT - COMPONENT VIEW</text>
<text x="203.2" y="85.1">WITHSTANDING VOLTAGE:</text>
<text x="203.2" y="88.2">CONTACT RESISTANCE:</text>
<text x="240.5" y="88.2">20 mΩ MAX</text>
<text x="241.3" y="85.1">1,6 KV</text>
<text x="254" y="85.1">2 KV</text>
<text x="203.2" y="94.6">STANDARD</text>
<text x="209.6" y="97.8">CERTIFIED: E150931</text>
<text x="209.6" y="100.9">CERTIFIED: 40021356</text>
<text x="246.9" y="97.8">CAT. N°: CLA (4)</text>
<text x="247" y="100.9">TYPE: CLA</text>
<text x="203.2" y="107.3">MECHANICAL</text>
<text x="203.2" y="110.5">SOLID WIRE:</text>
<text x="203.2" y="113.6">STRANDED WIRE:</text>
<text x="228.6" y="110.5">30-12 AWG / 0,05-3,31 mm²</text>
<text x="228.6" y="113.6">30-12 AWG / 0,05-3,31 mm²</text>
<text x="203.2" y="116.9">TORQUE:</text>
<text x="234.8" y="116.9">4 Lb.In / 0,5 Nm</text>
<text x="203.2" y="123.2">WIRE STRIPE LENGTH: 6 mm</text>
<text x="203.2" y="126.4">SCREW: M3</text>
<text x="203.2" y="129.6">PITCH: 5,08 mm</text>
<text x="203.2" y="135.9">SOLDERING</text>
<text x="203.2" y="139.1">JEDEC LEAD FREE WAVE SOLDERING</text>
<text x="203.2" y="145.5">PACKAGING</text>
<text x="203.2" y="148.6">BOX</text>
<text x="17.9" y="166.8">RoHS Compliant</text>
<text x="13.4" y="171">G</text>
<text x="97.8" y="170.8">PROJECTION:</text>
<text x="137.8" y="170.8">GENERAL TOLERANCE</text>
<text x="13.5" y="178.7">E</text>
<text x="13.6" y="174.6">F</text>
<text x="13.5" y="182.7">D</text>
<text x="13.5" y="186.7">C</text>
<text x="13.5" y="190.8">B</text>
<text x="97.8" y="187.3">APPROVAL: FBr</text>
<text x="137.8" y="186.8">UNIT: MM</text>
<text x="137.8" y="190.9">SCALE:</text>
<text x="177.8" y="186.8">DESCRIPTION: SERIE 2425 - 5.08 MM - HORIZONTAL CABLE ENTRY WITH</text>
<text x="177.8" y="189.8">RISING CAGE CLAMP - WR-TBL</text>
<text x="272.4" y="186.8">SIZE</text>
<text x="13.5" y="194.8">A</text>
<text x="26.2" y="194.8">18-AUG-14</text>
<text x="56.4" y="194.8">PDF</text>
<text x="81.8" y="194.8">AK</text>
<text x="137.8" y="194.8">SHEET: 1/2</text>
<text x="177.8" y="194.8">WERI PART NO: 691 242 510 0xx</text>
<text x="11.9" y="198.8">REV</text>
<text x="29.2" y="198.8">DATE</text>
<text x="56.3" y="198.8">FILE</text>
<text x="82.1" y="198.8">BY</text>
<text x="137.8" y="198.8">DRAW: AK</text>
</g>
<g font-size="1.6" fill="#231f20">
<text x="203.2" y="97.8">c</text>
<text x="207" y="97.8">us</text>
</g>
</svg>
